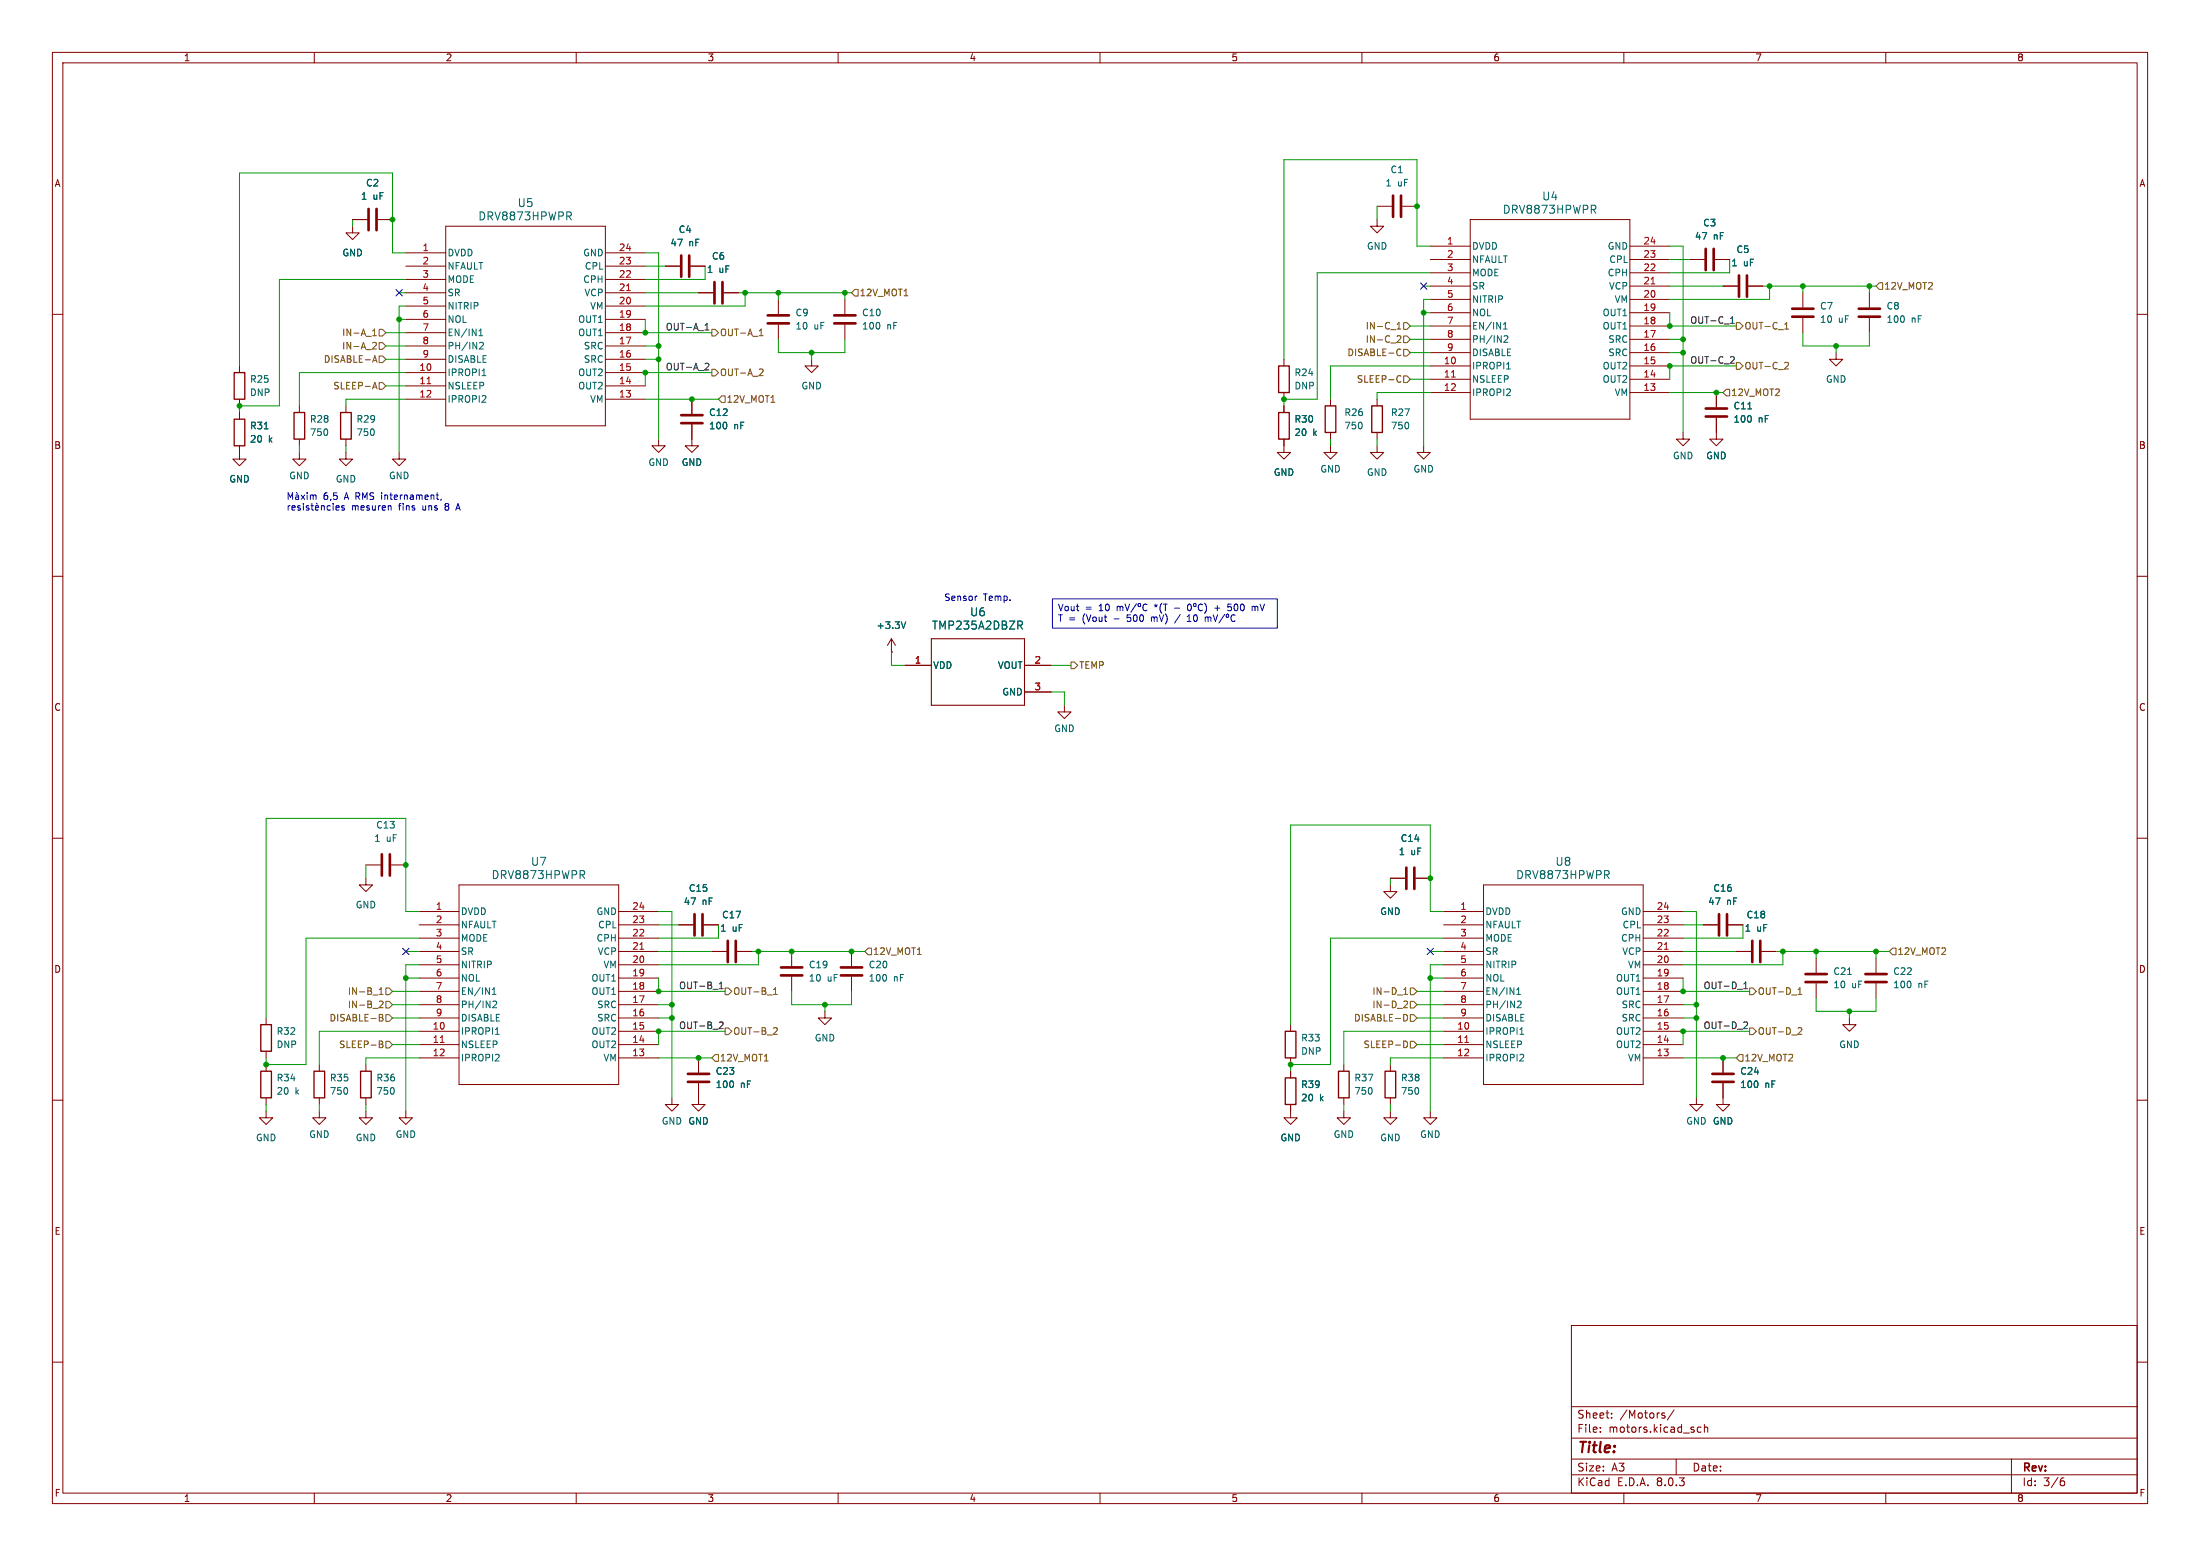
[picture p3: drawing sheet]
<svg xmlns="http://www.w3.org/2000/svg" width="420mm" height="297mm" viewBox="0 0 420 297" stroke-linecap="round" stroke-linejoin="round" font-family="sans-serif">
<g fill="none" stroke="#840000" stroke-width=".19">
<path d="M10 10h400v277h-400zM12 12h396v273h-396zM60 10v2M110 10v2M160 10v2M210 10v2M260 10v2M310 10v2M360 10v2M262.9 39.4h2.8M267.7 39.4h2.8M10 60h2"/>
<path d="M67.3 43.2v1.3h1.3l-1.3 1.2-1.3-1.2h1.3M67.3 41.9h2.8M72.1 41.9h2.8M77.5 48.3h7.6M77.5 50.8h7.6M77.5 58.4h7.6M77.5 55.9h7.6M77.5 53.3h7.6M85.1 43.2h30.5v38.1h-30.5zM115.6 48.3h7.6M115.6 50.8h7.6M115.6 58.4h7.6"/>
<path d="M115.6 55.9h7.6M115.6 53.3h7.6M127 50.8h2.8M131.8 50.8h2.8M133.3 55.9h2.8M138.2 55.9h2.8M148.6 57.2v2.7M161.3 57.2v2.7M262.9 41.9v1.3h1.3l-1.3 1.3-1.3-1.3h1.3M273 49.5h7.7M273 54.6h7.7M273 47h7.7"/>
<path d="M273 59.7h7.7M273 57.2h7.7M273 52.1h7.7M280.7 41.9h30.4v38.1h-30.4zM311.1 49.5h7.7M311.1 54.6h7.7M311.1 47h7.7M311.1 59.7h7.7M311.1 57.2h7.7M311.1 52.1h7.7M322.6 49.5h2.8M327.4 49.5h2.8"/>
<path d="M328.9 54.6h2.8M333.8 54.6h2.7M344.2 55.9v2.8M356.9 55.9v2.8M408 60h2M45.7 69.9v1.2M45.7 76.2v1.3M45.7 78.7v1.3M57.1 77.5v1.2M66 77.5v1.2M77.5 71.1h7.6M77.5 73.7h7.6"/>
<path d="M77.5 76.2h7.6M77.5 68.6h7.6M77.5 66h7.6M77.5 63.5h7.6M77.5 61h7.6M115.6 71.1h7.6M115.6 73.7h7.6M115.6 76.2h7.6M115.6 68.6h7.6M115.6 66h7.6M115.6 63.5h7.6M115.6 61h7.6"/>
<path d="M132.1 76.2v2.8M148.6 62v2.8M154.9 68.6v1.3h1.3l-1.3 1.2-1.2-1.2h1.2M161.3 62v2.8M245.1 68.6v1.3M245.1 74.9v1.3M245.1 77.5v1.2M254 76.2v1.3M262.9 76.2v1.3M273 69.9h7.7M273 72.4h7.7M273 74.9h7.7"/>
<path d="M273 67.3h7.7M273 64.8h7.7M273 62.2h7.7M311.1 69.9h7.7M311.1 72.4h7.7M311.1 74.9h7.7M311.1 67.3h7.7M311.1 64.8h7.7M311.1 62.2h7.7M327.7 79.8v4h1.2l-1.2 1.3-1.3-1.3h1.3M327.7 74.9v2.8M344.2 60.7v2.8"/>
<path d="M350.5 67.3v1.3h1.3l-1.3 1.3-1.3-1.3h1.3M356.9 60.7v2.8M45.7 85.1v2.5h1.3l-1.3 1.3-1.3-1.3h1.3M57.1 86.4v1.2h1.3l-1.3 1.3-1.2-1.3h1.2M57.1 83.8v1.3M66 86.4v1.2h1.3l-1.3 1.3-1.2-1.3h1.2M66 83.8v1.3M76.2 86.4v1.2h1.3l-1.3 1.3-1.3-1.3h1.3M125.7 83.8v1.3h1.3l-1.3 1.3-1.2-1.3h1.2M132.1 81v4.1h1.2l-1.2 1.3-1.3-1.3h1.3M245.1 83.8v2.6h1.3l-1.3 1.2-1.3-1.2h1.3M254 85.1v1.3h1.3l-1.3 1.2-1.3-1.2h1.3"/>
<path d="M254 82.6v1.2M262.9 85.1v1.3h1.3l-1.3 1.2-1.3-1.2h1.3M262.9 82.6v1.2M271.8 85.1v1.3h1.2l-1.2 1.2-1.3-1.2h1.3M321.3 82.6v1.2h1.3l-1.3 1.3-1.3-1.3h1.3M10 110h2M408 110h2M170.2 124.5h.1M170.2 121.9l-.8 1.3M170.2 121.9v2.6M170.2 121.9l.7 1.3M172.7 127h5.1"/>
<path d="M195.6 127h5.1M195.6 132.1h5.1M203.2 134.6v1.3h1.3l-1.3 1.3-1.3-1.3h1.3M10 160h2M408 160h2M69.8 167.6v1.3h1.3l-1.3 1.3-1.2-1.3h1.2M69.8 165.1h2.8M74.7 165.1h2.8M80 174h7.6M80 176.5h7.6M80 179.1h7.6M87.6 168.9h30.5v38.1h-30.5z"/>
<path d="M118.1 174h7.6M118.1 176.5h7.6M118.1 179.1h7.6M129.5 176.5h2.8M134.4 176.5h2.8M265.4 168.9v1.3h1.3l-1.3 1.3-1.2-1.3h1.2M265.4 167.6h2.8M270.3 167.6h2.7M275.6 174h7.6M275.6 176.5h7.6M275.6 179.1h7.6M283.2 168.9h30.5v38.1h-30.5z"/>
<path d="M313.7 174h7.6M313.7 176.5h7.6M313.7 179.1h7.6M325.1 176.5h2.8M329.9 176.5h2.8M50.8 194.3v1.3M80 196.9h7.6M80 199.4h7.6M80 194.3h7.6M80 191.8h7.6M80 189.2h7.6M80 186.7h7.6"/>
<path d="M80 184.2h7.6M80 181.6h7.6M118.1 196.9h7.6M118.1 199.4h7.6M118.1 194.3h7.6M118.1 191.8h7.6M118.1 189.2h7.6M118.1 186.7h7.6M118.1 184.2h7.6M118.1 181.6h7.6M135.9 181.6h2.8M140.7 181.6h2.8"/>
<path d="M151.1 181.6v2.8M151.1 186.4v2.8M157.5 193v1.3h1.2l-1.2 1.3-1.3-1.3h1.3M162.6 181.6v2.8M162.6 186.4v2.8M246.4 195.6v1.3M275.6 196.9h7.6M275.6 199.4h7.6M275.6 194.3h7.6M275.6 191.8h7.6M275.6 189.2h7.6M275.6 186.7h7.6"/>
<path d="M275.6 184.2h7.6M275.6 181.6h7.6M313.7 196.9h7.6M313.7 199.4h7.6M313.7 194.3h7.6M313.7 191.8h7.6M313.7 189.2h7.6M313.7 186.7h7.6M313.7 184.2h7.6M313.7 181.6h7.6M331.5 181.6h2.8M336.3 181.6h2.8"/>
<path d="M346.7 182.9v2.8M346.7 187.7v2.8M353.1 194.3v1.3h1.2l-1.2 1.3-1.3-1.3h1.3M358.1 182.9v2.8M358.1 187.7v2.8M10 210h2M50.8 212.1v1.3h1.3l-1.3 1.2-1.3-1.2h1.3M50.8 200.7v1.2M50.8 203.2v1.3M50.8 209.6v1.2M61 212.1v1.3h1.2l-1.2 1.2-1.3-1.2h1.3M61 203.2v1.3"/>
<path d="M61 209.6v1.2M69.8 212.1v1.3h1.3l-1.3 1.2-1.2-1.2h1.2M69.8 203.2v1.3M69.8 209.6v1.2M77.5 212.1v1.3h1.2l-1.2 1.2-1.3-1.2h1.3M80 201.9h7.6M118.1 201.9h7.6M128.3 209.6v1.2h1.2l-1.2 1.3-1.3-1.3h1.3M133.3 206.8v4h1.3l-1.3 1.3-1.2-1.3h1.2M133.3 201.9v2.8M246.4 210.8v2.6h1.2l-1.2 1.2-1.3-1.2h1.3M246.4 201.9v1.3"/>
<path d="M246.4 204.5v1.2M256.5 212.1v1.3h1.3l-1.3 1.2-1.2-1.2h1.2M256.5 203.2v1.3M256.5 209.6v1.2M265.4 212.1v1.3h1.3l-1.3 1.2-1.2-1.2h1.2M265.4 203.2v1.3M265.4 209.6v1.2M273 212.1v1.3h1.3l-1.3 1.2-1.2-1.2h1.2M275.6 201.9h7.6M313.7 201.9h7.6M323.8 209.6v1.2h1.3l-1.3 1.3-1.2-1.3h1.2M328.9 206.8v4h1.3l-1.3 1.3-1.2-1.3h1.2"/>
<path d="M328.9 201.9v2.8M408 210h2M10 260h2M300 253h108v32h-108zM408 260h2M300 278.5h108M300 274.5h108M300 268.5h108M305.5 273.2v.2M305.5 272.5v.1M307.7 270.5v.2M307.7 269.8v.1"/>
<path d="M317.4 270.2l.4 .1 .1 .2-.2 .2h-.3M317.4 269.7l.4 .1M319.6 269.1l-1.3 1.9M320 278.5v3M324.7 272.5l-.4-.1-.3 .3 .2 .6h.5M325.4 272.5l.2-.1 .3 .1 .1 .9M325.4 271.9v1.5M384 278.5v6.5M60 285v2M110 285v2M160 285v2M210 285v2"/>
<path d="M260 285v2M300 281.5h108M310 285v2M360 285v2M393.6 282.7h.3l.3 .2-.1 .5-.5 .2M394 282.1l-.4 .1"/>
</g>
<g fill="none" stroke="#840000" stroke-width=".25">
<path d="M44.7 71.1h2v5.1h-2zM56.1 78.7h2.1v5.1h-2.1zM65 78.7h2.1v5.1h-2.1zM244.1 69.9h2v5h-2zM244.1 78.7h2v5.1h-2zM253 77.5h2v5.1h-2zM261.9 77.5h2v5.1h-2zM44.7 80h2v5.1h-2zM49.8 195.6h2v5.1h-2zM245.4 196.9h2v5h-2zM49.8 204.5h2v5.1h-2zM59.9 204.5h2.1v5.1h-2.1z"/>
<path d="M68.8 204.5h2.1v5.1h-2.1zM245.4 205.7h2v5.1h-2zM255.5 204.5h2.1v5.1h-2.1zM264.4 204.5h2v5.1h-2z"/>
</g>
<g fill="none" stroke="#840000" stroke-width=".51">
<path d="M70.4 39.9v4M71.9 39.9v4M265.9 37.3v4.1M267.5 37.3v4.1M130 48.8v4M131.6 48.8v4M136.4 53.8v4.1M137.9 53.8v4.1M325.6 47.5v4.1M327.2 47.5v4.1M332 52.6v4M333.5 52.6v4"/>
<path d="M342.1 58.9h4.1M354.8 58.9h4.1M130 79.2h4.1M146.6 61.7h4M146.6 60.2h4M159.3 61.7h4M159.3 60.2h4M325.6 79.5h4.1M325.6 78h4.1M342.1 60.5h4.1M354.8 60.5h4.1M130 80.8h4.1"/>
<path d="M72.9 163.1v4M74.4 163.1v4M132.6 174.5v4.1M134.1 174.5v4.1M138.9 179.6v4M140.5 179.6v4M268.5 165.6v4.1M270 165.6v4.1M328.2 174.5v4.1M329.7 174.5v4.1M334.5 179.6v4M336 179.6v4"/>
<path d="M149.1 186.2h4.1M149.1 184.7h4.1M160.5 186.2h4.1M160.5 184.7h4.1M344.7 187.5h4M344.7 185.9h4M356.1 187.5h4.1M356.1 185.9h4.1M131.3 206.5h4.1M131.3 205h4.1M326.9 206.5h4.1M326.9 205h4.1"/>
</g>
<g fill="none" stroke="#006464" stroke-width=".19">
<path d="M304.1 40l.6 .7M304.5 39.3l.2 .2-.2 .4M108.6 41.2l.5 .8M108.9 40.5l.2 .2-.2 .5M91.4 64.1h.8M91.4 63.2l.4-.4v1.3M91.6 65.5l.4-.2 .3 .4-.8 .9h.8M92 71.7h.8M287 62.8h.7M287 61.9l.4-.4v1.3M287.1 64.2l.5-.1 .3 .3-.8 .9h.8M287.6 70.4h.7"/>
<path d="M333.7 78h.7M50.5 81.9h.7M172.9 118.7l-.4 1.3M194.3 118.6h.6l.3 .2-.2 .5-.7 .1M194.7 119.4l.5 .7M111.1 167l.5 .7M111.5 166.3l.1 .2-.1 .4M306.7 167l.5 .7M307.1 166.3l.1 .2-.1 .4M94 189.8h.7M94 188.9l.3-.4v1.3M94.1 191.2l.5-.1 .2 .3-.8 .9h.8"/>
<path d="M94.6 197.4h.7M289.6 189.8h.7M289.6 188.9l.3-.4v1.3M289.7 191.2l.5-.1 .2 .3-.8 .9h.8M290.2 197.4h.7M352.7 186h.7"/>
</g>
<path d="M119.6 55.5h.7M315.2 54.2h.7M81.5 73.2h.7M277.1 72h.7M84.1 199h.7M122.2 181.2h.7M279.6 199h.8M317.7 181.2h.8" fill="none" stroke="#a90000" stroke-width=".19"/>
<path d="M177.8 121.9h17.8v12.7h-17.8z" fill="none" stroke="#840000" stroke-width=".2"/>
<g fill="none" stroke="#725600" stroke-width=".19">
<path d="M163.2 55.2h.6v1.3h-.6l-.6-.6zM358.8 54h.6v1.2h-.6l-.7-.6zM71.1 64.1h.8M71.1 69.2l.5-1.3 .4 1.3M71.1 63.2l.4-.4v1.3M71.2 65.4l.4-.1 .3 .4-.8 .9h.8M71.3 68.8h.6M71.3 73.9h.6M71.6 73l.4 1.2M72.4 67.9h.6l.7 .7-.7 .6h-.6zM72.4 65.4h.6l.7 .6-.7 .7h-.6zM72.4 62.9h.6l.7 .6-.7 .6h-.6z"/>
<path d="M72.4 73h.6l.7 .7-.7 .6h-.6zM135.9 70.5h.6l.7 .6-.7 .7h-.6zM135.9 62.9h.6l.7 .6-.7 .6h-.6zM137.2 76.2l.6-.6h.6v1.2h-.6zM144.9 64.1h.8M145.1 63.1l.2-.3v1.3M145.1 70.4l.5 .1 .1 .3-.8 .9h.8M266.7 62.8h.7M266.7 61.9l.4-.4v1.3M266.7 64.2l.5-.1 .2 .3-.7 .9h.7M266.9 71.8h.5M266.9 66.7h.5"/>
<path d="M267.4 72.8l-.5 .1M267.4 67.8h-.5M268 71.8h.6l.6 .6-.6 .6h-.6zM268 61.6h.6l.6 .6-.6 .7h-.6zM268 64.1h.6l.6 .7-.6 .6h-.6zM268 66.7h.6l.6 .6-.6 .6h-.6zM329.6 74.3h.6v1.3h-.6l-.7-.7zM331.5 61.6h.6l.6 .6-.6 .7h-.6zM331.5 69.2h.6l.6 .7-.6 .6h-.6zM340.7 62.8h.7M340.7 61.9l.4-.4v1.3M340.9 69.2h.4l.1 .3-.8 .9h.8"/>
<path d="M204.5 126.4h.6l.6 .6-.6 .6h-.6zM71.2 189.9h1M72.4 189.8h.7M72.4 188.9l.4-.4v1.3M72.4 191.2l.5-.1 .2 .3-.8 .9h.8M72.4 198.7l.6 .1 .1 .3-.3 .2M72.4 193.6l.6 .1 .1 .3-.3 .2M72.4 199.3h.4M72.4 194.2h.4M72.8 199.3l.3 .2v.3l-.7 .2M72.8 194.2l.3 .3v.3l-.7 .1M73.7 188.6h.6l.6 .6-.6 .7h-.6z"/>
<path d="M73.7 198.8h.6l.6 .6-.6 .6h-.6zM73.7 193.7h.6l.6 .6-.6 .6h-.6zM73.7 191.1h.6l.6 .7-.6 .6h-.6zM138.4 196.2h.7l.6 .7-.6 .6h-.7zM138.4 188.6h.7l.6 .6-.6 .7h-.7zM147.7 189.8h.7M147.7 188.9l.3-.4v1.3M147.9 196.2h.4l.1 .3-.8 .9h.8M165.7 181h.7v1.2h-.7l-.6-.6zM268 189.8h.7M268 191.2l.5-.1 .2 .3-.8 .9h.8M268 193.6a.64 .64 0 0 1 .7 .7 .64 .64 0 0 1-.7 .6"/>
<path d="M268 188.9l.3-.4v1.3M268.3 198.7a.69 .69 0 0 1 .4 .6 .69 .69 0 0 1-.4 .7M269.2 198.8h.7l.6 .6-.6 .6h-.7zM269.2 193.7h.7l.6 .6-.6 .6h-.7zM269.2 191.1h.7l.6 .7-.6 .6h-.7zM269.2 188.6h.7l.6 .6-.6 .7h-.7zM334 188.6h.6l.7 .6-.7 .7h-.6zM334 196.2h.6l.7 .7-.7 .6h-.6zM343.3 189.8h.7M343.3 188.9l.3-.4v1.3M343.4 196.2h.5l.1 .3-.8 .9h.8M361.3 181h.6v1.2h-.6l-.6-.6z"/>
<path d="M136.5 201.3h.7v1.3h-.7l-.6-.7zM332.1 201.3h.6v1.3h-.6l-.6-.7z"/>
</g>
<path d="M134.6 63h.7M134.7 62l.3-.3v1.3M134.8 69.3l.4 .1 .1 .3-.8 .9h.8M330.4 61.7h.7M330.4 60.8l.3-.4v1.3M330.5 68.1h.5l.1 .3-.8 .9h.8M137.3 188.7h.7M137.3 187.8l.4-.4v1.3M137.5 195.1h.4l.1 .3-.7 .9h.7M332.9 188.7h.7M332.9 187.8l.4-.4v1.3M333.1 195.1h.4l.1 .3-.8 .9h.8" fill="none" stroke="#0f0f0f" stroke-width=".19"/>
<g fill="none" stroke="#0000c2" stroke-width=".19">
<path d="M55 95.3v-1.2l.4 .9 .5-.9v1.2M55 96.5v.9M55.4 96.5l-.4 .3M55.7 97l.6-.2v-.2l-.4-.1-.2 .2 .1 .6h.5M56.5 94.5h.4l.1 .8M56.6 94l.2 .2M57 94.8h-.4l-.2 .2 .2 .3h.4M57.3 96.6l-.3-.1-.2 .2 .1 .2 .4 .1v.3h-.5M57.5 94.5l.7 .8M57.9 96.1v.1M57.9 96.5v.9M58.2 94.5l-.7 .8"/>
<path d="M58.6 94.1v.1M58.6 94.5v.8M58.9 96.6l-.3-.1-.1 .2v.2l.4 .1v.3h-.4M59.2 94.6l.4-.1 .2 .2M59.2 94.5v.8M59.4 96.5h.5M59.5 96.1v1.1l.4 .2M59.8 94.7l.2-.2h.3v.8M59.8 94.7v.6M60.2 97l.6-.2v-.2l-.4-.1-.2 .2 .1 .6h.5M60.4 96l.2 .2M61.4 96.7l.1-.2 .3 .1 .1 .8"/>
<path d="M61.4 96.5v.9M63.1 96.6l-.4-.1-.2 .3 .1 .5h.5M63.6 96.5v.9M64.1 97l.6-.2v-.2l-.4-.1-.2 .2 .1 .6h.5M65.7 96.6l-.3-.1-.2 .2 .1 .2 .4 .1v.3h-.5M74.3 96.5l.4 .2v.7M83.3 94.5h.4M83.5 95.3h.2M84.2 95.3l-.1 .2M87.1 97h.6M87.4 96.1l-.4 1.3M186.5 113.8h-.2"/>
<path d="M200.9 114.3h42.9v5.6h-42.9zM213.3 115.7v.9M213.3 115.8l.3-.1 .2 .2M213.8 115.9l.2-.2 .3 .1 .1 .8M213.8 115.9v.7M214.8 115.3l.4 1.3 .4-1.3M217 115.2l-1.1 1.7M217.3 115.2h.4v.5h-.4zM219 115.4a.6 .6 0 0 0-.9 .4 .6 .6 0 0 0 .6 .8l.3-.1M219.8 117.8v.8M220 117.8l-.2 .1M224.2 116.1h1"/>
<path d="M225.3 117.3l-1.1 1.6M226.6 118.6h.8M226.6 117.7l.4-.4v1.3M226.9 115.4l.1-.1a.68 .68 0 0 1 .4 .6 .68 .68 0 0 1-.4 .7 .84 .84 0 0 1-.1-1.2zM227.9 115.2h.4v.5h-.4zM229.5 115.4a.6 .6 0 0 0-.8 .4 .6 .6 0 0 0 .6 .8l.2-.1M230 115.1a1.46 1.46 0 0 1 0 2M230.1 117.8h.4l.1 .2M230.6 118l.2-.2h.3l.1 .8M230.6 118v.6M231.6 117.3l.4 1.3 .4-1.3M231.9 116.1h1"/>
<path d="M233.8 117.3l-1.1 1.6M234.4 115.8h.5l.2 .2-.1 .5h-.6M234.5 117.3l.1 .4-.2 .1h-.3v-.4M235 115.3h-.6v.6M235.8 115.4l.1-.1a.68 .68 0 0 1 .4 .6 .68 .68 0 0 1-.4 .7 .84 .84 0 0 1-.1-1.2zM235.8 117.5a.6 .6 0 0 0-.9 .4 .6 .6 0 0 0 .6 .7l.3-.1M237 115.4l.1-.1a.68 .68 0 0 1 .4 .6 .68 .68 0 0 1-.4 .7 .84 .84 0 0 1-.1-1.2zM239 115.8l.4-.1 .2 .2M239 115.7v.9M239.6 115.9v.7M240.1 115.8l-.3-.1-.2 .2"/>
</g>
<g fill="none" stroke="#009600" stroke-width=".19">
<path d="M262.9 39.4v2.5M67.3 41.9v1.3M76.2 55.9h1.3M77.5 48.3h-2.6v-15.3h-29.2v36.9M77.5 53.3h-24.2v24.2h-7.6v1.2M77.5 58.4h-1.3v28M123.2 55.9h10.1M123.2 48.3h2.5v35.5M123.2 50.8h3.8M134.6 50.8v2.5h-11.4M141 55.9h21.6M142.2 55.9v2.5h-19"/>
<path d="M148.6 55.9v1.3M161.3 55.9v1.3M271.8 59.7h1.2M271.8 54.6h1.2M273 47h-2.5v-16.5h-25.4v38.1M273 57.2h-1.2v27.9M273 52.1h-21.5v24.1h-6.4v1.3M318.8 59.7v2.5h12.7M318.8 47h2.5v35.6M318.8 54.6h10.1M318.8 49.5h3.8M330.2 49.5v2.6h-11.4"/>
<path d="M336.5 54.6h21.6M337.8 54.6v2.6h-19M344.2 54.6v1.3M356.9 54.6v1.3M73.7 66h3.8M73.7 68.6h3.8M73.7 73.7h3.8M73.7 63.5h3.8M76.2 61h1.3M77.5 76.2h-11.5v1.3M77.5 71.1h-20.4v6.4M123.2 76.2h14"/>
<path d="M123.2 66h2.5M123.2 68.6h2.5M123.2 61v2.5h12.7M135.9 71.1h-12.7v2.6M148.6 64.8v2.5h12.7v-2.5M154.9 67.3v1.3M269.2 64.8h3.8M269.2 62.2h3.8M269.2 72.4h3.8M269.2 67.3h3.8M273 74.9h-10.1v1.3M273 69.9h-19v6.3"/>
<path d="M318.8 64.8h2.5M318.8 74.9h10.1M318.8 67.3h2.5M331.5 69.9h-12.7v2.5M344.2 63.5v2.5h12.7v-2.5M350.5 66v1.3M57.1 85.1v1.3M66 85.1v1.3M254 83.8v1.3M262.9 83.8v1.3M170.2 124.5v2.5h2.5M200.7 132.1h2.5v2.5"/>
<path d="M200.7 127h3.8M69.8 165.1v2.5M80 179.1h-21.6v24.1h-7.6v-1.3M80 174h-2.5v-17.8h-26.7v38.1M125.7 174h2.6v35.6M125.7 176.5h3.8M137.2 176.5v2.6h-11.5M265.4 167.6v1.3M275.6 174h-2.6v-16.5h-26.6v38.1M275.6 179.1h-21.6v24.1h-7.6v1.3M321.3 174h2.5v35.6M321.3 176.5h3.8"/>
<path d="M332.7 176.5v2.6h-11.4M74.9 194.3h5.1M74.9 191.8h5.1M74.9 189.2h5.1M74.9 199.4h5.1M77.5 181.6h2.5M77.5 186.7h2.5M80 184.2h-2.5v27.9M80 196.9h-19v6.3M125.7 181.6h10.2M125.7 194.3h2.6M125.7 191.8h2.6"/>
<path d="M125.7 186.7v2.5h12.7M138.4 196.9h-12.7v2.5M143.5 181.6h21.6M144.8 181.6v2.6h-19.1M151.1 189.2v2.6h11.5v-2.6M157.5 191.8v1.2M270.5 194.3h5.1M270.5 191.8h5.1M270.5 189.2h5.1M270.5 199.4h5.1M273 181.6h2.6M273 186.7h2.6"/>
<path d="M275.6 196.9h-19.1v6.3M275.6 184.2h-2.6v27.9M321.3 186.7v2.5h12.7M321.3 181.6h10.2M321.3 194.3h2.5M321.3 191.8h2.5M334 196.9h-12.7v2.5M339.1 181.6h21.6M340.4 181.6v2.6h-19.1M346.7 181.6v1.3M346.7 190.5v2.5h11.4v-2.5M353.1 193v1.3"/>
<path d="M358.1 181.6v1.3M50.8 210.8v1.3M61 210.8v1.3M69.8 210.8v1.3M80 201.9h-10.2v1.3M125.7 201.9h10.2M256.5 210.8v1.3M265.4 210.8v1.3M275.6 201.9h-10.2v1.3M321.3 201.9h10.2"/>
</g>
<path d="M75.6 55.3l1.2 1.2M76.8 55.3l-1.2 1.2M271.2 54l1.2 1.2M272.4 54l-1.2 1.2M76.9 181l1.2 1.2M78.1 181l-1.2 1.2M272.4 181l1.3 1.2M273.7 181l-1.3 1.2" fill="none" stroke="#000084" stroke-width=".19"/>
<g fill="#009600" stroke="#009600" stroke-width=".19">
<circle cx="144.8" cy="181.6" r=".46"/>
<circle cx="151.1" cy="181.6" r=".46"/>
<circle cx="128.3" cy="191.8" r=".46"/>
<circle cx="128.3" cy="194.3" r=".46"/>
<circle cx="157.5" cy="191.8" r=".46"/>
<circle cx="133.3" cy="201.9" r=".46"/>
<circle cx="162.6" cy="181.6" r=".46"/>
<circle cx="45.7" cy="77.5" r=".46"/>
<circle cx="74.9" cy="41.9" r=".46"/>
<circle cx="142.2" cy="55.9" r=".46"/>
<circle cx="148.6" cy="55.9" r=".46"/>
<circle cx="125.7" cy="68.6" r=".46"/>
<circle cx="132.1" cy="76.2" r=".46"/>
<circle cx="123.2" cy="71.1" r=".46"/>
<circle cx="76.2" cy="61" r=".46"/>
<circle cx="123.2" cy="63.5" r=".46"/>
<circle cx="125.7" cy="66" r=".46"/>
<circle cx="50.8" cy="203.2" r=".46"/>
<circle cx="77.5" cy="165.1" r=".46"/>
<circle cx="77.5" cy="186.7" r=".46"/>
<circle cx="125.7" cy="196.9" r=".46"/>
<circle cx="125.7" cy="189.2" r=".46"/>
<circle cx="154.9" cy="67.3" r=".46"/>
<circle cx="161.3" cy="55.9" r=".46"/>
<circle cx="321.3" cy="196.9" r=".46"/>
<circle cx="273" cy="186.7" r=".46"/>
<circle cx="321.3" cy="189.2" r=".46"/>
<circle cx="321.3" cy="67.3" r=".46"/>
<circle cx="321.3" cy="64.8" r=".46"/>
<circle cx="337.8" cy="54.6" r=".46"/>
<circle cx="327.7" cy="74.9" r=".46"/>
<circle cx="358.1" cy="181.6" r=".46"/>
<circle cx="346.7" cy="181.6" r=".46"/>
<circle cx="340.4" cy="181.6" r=".46"/>
<circle cx="353.1" cy="193" r=".46"/>
<circle cx="318.8" cy="62.2" r=".46"/>
<circle cx="318.8" cy="69.9" r=".46"/>
<circle cx="271.8" cy="59.7" r=".46"/>
<circle cx="270.5" cy="39.4" r=".46"/>
<circle cx="245.1" cy="76.2" r=".46"/>
<circle cx="350.5" cy="66" r=".46"/>
<circle cx="344.2" cy="54.6" r=".46"/>
<circle cx="356.9" cy="54.6" r=".46"/>
<circle cx="323.8" cy="191.8" r=".46"/>
<circle cx="323.8" cy="194.3" r=".46"/>
<circle cx="328.9" cy="201.9" r=".46"/>
<circle cx="273" cy="167.6" r=".46"/>
<circle cx="246.4" cy="203.2" r=".46"/>
</g>
<text font-size="2.8" fill="#840000" x="301" y="277.9">Title:</text>
<g font-size="2.1" fill="#006464">
<text x="98.7" y="39.7">U5</text>
<text x="286.8" y="41">DRV8873HPWPR</text>
<text x="294.3" y="38.5">U4</text>
<text x="91.2" y="42.3">DRV8873HPWPR</text>
<text x="185.1" y="117.8">U6</text>
<text x="177.8" y="120.4">TMP235A2DBZR</text>
<text x="93.8" y="168">DRV8873HPWPR</text>
<text x="101.3" y="165.5">U7</text>
<text x="289.3" y="168">DRV8873HPWPR</text>
<text x="296.8" y="165.5">U8</text>
</g>
<g font-size="2.1" fill="#840000">
<text x="301" y="273.7">File:</text>
<text x="301" y="271">Sheet:</text>
<text x="307.1" y="273.7">motors.kicad_sch</text>
<text x="309.2" y="271">/Motors/</text>
<text x="301" y="281.1">Size:</text>
<text x="307.6" y="281.1">A3</text>
<text x="323" y="281.1">Date:</text>
<text x="386" y="281.3">Rev:</text>
<text x="301" y="283.9">KiCad</text>
<text x="308.7" y="283.9">E.D.A.</text>
<text x="316.3" y="283.9">8.0.3</text>
<text x="386" y="283.9">Id:</text>
<text x="390.1" y="283.9">3/6</text>
</g>
<g font-size="1.8" fill="#840000">
<text x="35" y="11.9">1</text>
<text x="85" y="11.9">2</text>
<text x="135" y="11.9">3</text>
<text x="185" y="11.9">4</text>
<text x="235" y="11.9">5</text>
<text x="285" y="11.9">6</text>
<text x="335" y="11.9">7</text>
<text x="385" y="11.9">8</text>
<text x="10.3" y="35.9">A</text>
<text x="408.3" y="35.9">A</text>
<text x="10.3" y="85.9">B</text>
<text x="408.2" y="85.9">B</text>
<text x="10.3" y="135.9">C</text>
<text x="408.2" y="135.9">C</text>
<text x="10.3" y="185.9">D</text>
<text x="408.2" y="185.9">D</text>
<text x="10.3" y="235.9">E</text>
<text x="408.3" y="235.9">E</text>
<text x="10.3" y="285.9">F</text>
<text x="35" y="286.9">1</text>
<text x="85" y="286.9">2</text>
<text x="135" y="286.9">3</text>
<text x="185" y="286.9">4</text>
<text x="235" y="286.9">5</text>
<text x="285" y="286.9">6</text>
<text x="335" y="286.9">7</text>
<text x="385" y="286.9">8</text>
<text x="408.3" y="285.9">F</text>
</g>
<g font-size="1.8" fill="#006464">
<text x="69.8" y="35.8">C2</text>
<text x="264.4" y="35.8">1</text>
<text x="265.4" y="33.2">C1</text>
<text x="266.8" y="35.8">uF</text>
<text x="68.8" y="38.3">1</text>
<text x="71.2" y="38.3">uF</text>
<text x="127.9" y="47.2">47</text>
<text x="129.5" y="44.7">C4</text>
<text x="131.5" y="47.2">nF</text>
<text x="260.9" y="47.9">GND</text>
<text x="280.9" y="47.9">DVDD</text>
<text x="306.8" y="47.9">GND</text>
<text x="323.5" y="45.9">47</text>
<text x="325" y="43.4">C3</text>
<text x="327.1" y="45.9">nF</text>
<text x="65.3" y="49.1">GND</text>
<text x="85.3" y="49.1">DVDD</text>
<text x="85.3" y="51.7">NFAULT</text>
<text x="111.2" y="49.1">GND</text>
<text x="111.5" y="51.7">CPL</text>
<text x="134.9" y="52.3">1</text>
<text x="135.8" y="49.8">C6</text>
<text x="137.2" y="52.3">uF</text>
<text x="280.9" y="50.4">NFAULT</text>
<text x="280.9" y="52.9">MODE</text>
<text x="306.8" y="52.9">CPH</text>
<text x="307.1" y="50.4">CPL</text>
<text x="330.4" y="51">1</text>
<text x="331.4" y="48.5">C5</text>
<text x="332.8" y="51">uF</text>
<text x="85.3" y="54.2">MODE</text>
<text x="85.3" y="56.7">SR</text>
<text x="85.3" y="59.3">NITRIP</text>
<text x="111.2" y="54.2">CPH</text>
<text x="111.5" y="56.7">VCP</text>
<text x="112.6" y="59.3">VM</text>
<text x="280.9" y="55.5">SR</text>
<text x="280.9" y="58">NITRIP</text>
<text x="307.1" y="55.5">VCP</text>
<text x="308.2" y="58">VM</text>
<text x="347.4" y="59.3">C7</text>
<text x="360.1" y="59.3">C8</text>
<text x="85.3" y="61.8">NOL</text>
<text x="85.3" y="64.4">EN/IN1</text>
<text x="110.3" y="64.4">OUT1</text>
<text x="110.3" y="61.8">OUT1</text>
<text x="151.8" y="60.6">C9</text>
<text x="151.8" y="63.1">10</text>
<text x="155.4" y="63.1">uF</text>
<text x="164.5" y="63.1">100</text>
<text x="164.5" y="60.6">C10</text>
<text x="169.3" y="63.1">nF</text>
<text x="280.9" y="60.6">NOL</text>
<text x="280.9" y="63.1">EN/IN1</text>
<text x="280.9" y="65.6">PH/IN2</text>
<text x="305.9" y="63.1">OUT1</text>
<text x="305.9" y="60.6">OUT1</text>
<text x="306.9" y="65.6">SRC</text>
<text x="347.4" y="61.8">10</text>
<text x="350.9" y="61.8">uF</text>
<text x="360.1" y="61.8">100</text>
<text x="364.9" y="61.8">nF</text>
<text x="85.3" y="72">IPROPI1</text>
<text x="85.3" y="66.9">PH/IN2</text>
<text x="85.3" y="69.4">DISABLE</text>
<text x="110.3" y="72">OUT2</text>
<text x="111.4" y="69.4">SRC</text>
<text x="111.4" y="66.9">SRC</text>
<text x="247" y="72">R24</text>
<text x="280.9" y="70.7">IPROPI1</text>
<text x="280.9" y="68.2">DISABLE</text>
<text x="305.9" y="70.7">OUT2</text>
<text x="306.9" y="68.2">SRC</text>
<text x="47.6" y="75.8">DNP</text>
<text x="47.6" y="73.3">R25</text>
<text x="85.3" y="74.5">NSLEEP</text>
<text x="85.3" y="77.1">IPROPI2</text>
<text x="110.3" y="74.5">OUT2</text>
<text x="112.6" y="77.1">VM</text>
<text x="152.9" y="74.5">GND</text>
<text x="247" y="74.5">DNP</text>
<text x="280.9" y="73.3">NSLEEP</text>
<text x="280.9" y="75.8">IPROPI2</text>
<text x="305.9" y="73.3">OUT2</text>
<text x="308.2" y="75.8">VM</text>
<text x="348.5" y="73.3">GND</text>
<text x="47.6" y="82.1">R31</text>
<text x="59.1" y="83.4">750</text>
<text x="59.1" y="80.9">R28</text>
<text x="68" y="83.4">750</text>
<text x="68" y="80.9">R29</text>
<text x="135.3" y="82.1">100</text>
<text x="135.3" y="79.6">C12</text>
<text x="140.1" y="82.1">nF</text>
<text x="247" y="83.4">20</text>
<text x="247" y="80.9">R30</text>
<text x="250.6" y="83.4">k</text>
<text x="256.6" y="79.6">R26</text>
<text x="256.6" y="82.1">750</text>
<text x="265.4" y="79.6">R27</text>
<text x="265.4" y="82.1">750</text>
<text x="330.8" y="78.3">C11</text>
<text x="330.8" y="80.9">100</text>
<text x="335.6" y="80.9">nF</text>
<text x="47.6" y="84.7">20</text>
<text x="51.2" y="84.7">k</text>
<text x="123.7" y="89.1">GND</text>
<text x="130" y="89.1">GND</text>
<text x="319.3" y="87.9">GND</text>
<text x="325.6" y="87.9">GND</text>
<text x="43.7" y="92.3">GND</text>
<text x="55.1" y="91.7">GND</text>
<text x="64" y="92.3">GND</text>
<text x="74.2" y="91.7">GND</text>
<text x="243.1" y="91">GND</text>
<text x="252" y="90.4">GND</text>
<text x="260.9" y="91">GND</text>
<text x="269.7" y="90.4">GND</text>
<text x="167.2" y="120.2">+3.3V</text>
<text x="178.1" y="127.9">VDD</text>
<text x="190.4" y="127.9">VOUT</text>
<text x="191.3" y="132.9">GND</text>
<text x="201.2" y="139.9">GND</text>
<text x="71.4" y="160.9">1</text>
<text x="71.7" y="158.3">C13</text>
<text x="73.7" y="160.9">uF</text>
<text x="267.3" y="160.9">C14</text>
<text x="266.9" y="163.4">1</text>
<text x="269.3" y="163.4">uF</text>
<text x="67.8" y="173.6">GND</text>
<text x="130.4" y="172.9">47</text>
<text x="131.4" y="170.4">C15</text>
<text x="134" y="172.9">nF</text>
<text x="326" y="172.9">47</text>
<text x="327" y="170.4">C16</text>
<text x="329.6" y="172.9">nF</text>
<text x="87.9" y="174.9">DVDD</text>
<text x="87.9" y="177.4">NFAULT</text>
<text x="87.9" y="179.9">MODE</text>
<text x="113.8" y="179.9">CPH</text>
<text x="113.8" y="174.9">GND</text>
<text x="114.1" y="177.4">CPL</text>
<text x="137.4" y="178">1</text>
<text x="137.8" y="175.5">C17</text>
<text x="139.8" y="178">uF</text>
<text x="263.4" y="174.9">GND</text>
<text x="283.5" y="174.9">DVDD</text>
<text x="283.5" y="177.4">NFAULT</text>
<text x="283.5" y="179.9">MODE</text>
<text x="309.4" y="179.9">CPH</text>
<text x="309.4" y="174.9">GND</text>
<text x="309.7" y="177.4">CPL</text>
<text x="333" y="178">1</text>
<text x="333.3" y="175.5">C18</text>
<text x="335.4" y="178">uF</text>
<text x="87.9" y="182.5">SR</text>
<text x="87.9" y="185">NITRIP</text>
<text x="114" y="182.5">VCP</text>
<text x="115.1" y="185">VM</text>
<text x="154.3" y="185">C19</text>
<text x="165.7" y="185">C20</text>
<text x="283.5" y="182.5">SR</text>
<text x="283.5" y="185">NITRIP</text>
<text x="309.6" y="182.5">VCP</text>
<text x="310.7" y="185">VM</text>
<text x="87.9" y="187.6">NOL</text>
<text x="87.9" y="190.1">EN/IN1</text>
<text x="112.8" y="190.1">OUT1</text>
<text x="112.8" y="187.6">OUT1</text>
<text x="154.3" y="187.6">10</text>
<text x="157.9" y="187.6">uF</text>
<text x="165.7" y="187.6">100</text>
<text x="170.5" y="187.6">nF</text>
<text x="283.5" y="187.6">NOL</text>
<text x="283.5" y="190.1">EN/IN1</text>
<text x="308.4" y="190.1">OUT1</text>
<text x="308.4" y="187.6">OUT1</text>
<text x="349.9" y="186.3">C21</text>
<text x="349.9" y="188.8">10</text>
<text x="353.5" y="188.8">uF</text>
<text x="361.3" y="186.3">C22</text>
<text x="361.3" y="188.8">100</text>
<text x="366.1" y="188.8">nF</text>
<text x="52.7" y="197.7">R32</text>
<text x="87.9" y="197.7">IPROPI1</text>
<text x="87.9" y="192.6">PH/IN2</text>
<text x="87.9" y="195.2">DISABLE</text>
<text x="112.8" y="197.7">OUT2</text>
<text x="113.9" y="195.2">SRC</text>
<text x="113.9" y="192.6">SRC</text>
<text x="283.5" y="197.7">IPROPI1</text>
<text x="283.5" y="192.6">PH/IN2</text>
<text x="283.5" y="195.2">DISABLE</text>
<text x="308.4" y="197.7">OUT2</text>
<text x="309.5" y="195.2">SRC</text>
<text x="309.5" y="192.6">SRC</text>
<text x="52.7" y="200.3">DNP</text>
<text x="87.9" y="200.3">NSLEEP</text>
<text x="87.9" y="202.8">IPROPI2</text>
<text x="112.8" y="200.3">OUT2</text>
<text x="115.1" y="202.8">VM</text>
<text x="155.4" y="199">GND</text>
<text x="248.3" y="201.5">DNP</text>
<text x="248.3" y="199">R33</text>
<text x="283.5" y="200.3">NSLEEP</text>
<text x="283.5" y="202.8">IPROPI2</text>
<text x="308.4" y="200.3">OUT2</text>
<text x="310.7" y="202.8">VM</text>
<text x="351" y="200.3">GND</text>
<text x="52.7" y="209.1">20</text>
<text x="52.7" y="206.6">R34</text>
<text x="56.3" y="209.1">k</text>
<text x="62.9" y="209.1">750</text>
<text x="62.9" y="206.6">R35</text>
<text x="71.8" y="209.1">750</text>
<text x="71.8" y="206.6">R36</text>
<text x="136.5" y="207.9">100</text>
<text x="136.5" y="205.3">C23</text>
<text x="141.3" y="207.9">nF</text>
<text x="248.3" y="207.9">R39</text>
<text x="258.5" y="206.6">R37</text>
<text x="258.5" y="209.1">750</text>
<text x="267.3" y="206.6">R38</text>
<text x="267.3" y="209.1">750</text>
<text x="332.1" y="205.3">C24</text>
<text x="332.1" y="207.9">100</text>
<text x="336.9" y="207.9">nF</text>
<text x="126.2" y="214.9">GND GND</text>
<text x="131.3" y="214.9">GND</text>
<text x="248.3" y="210.4">20</text>
<text x="251.9" y="210.4">k</text>
<text x="321.8" y="214.9">GND GND</text>
<text x="326.9" y="214.9">GND</text>
<text x="48.8" y="218">GND</text>
<text x="58.9" y="217.4">GND</text>
<text x="67.8" y="218">GND</text>
<text x="75.4" y="217.4">GND</text>
<text x="244.3" y="218">GND</text>
<text x="254.5" y="217.4">GND</text>
<text x="263.4" y="218">GND</text>
<text x="271" y="217.4">GND</text>
</g>
<g font-size="1.8" fill="#a90000">
<text x="276.2" y="46.7">1</text>
<text x="313.6" y="46.7">24</text>
<text x="80.6" y="48">1</text>
<text x="80.6" y="50.5">2</text>
<text x="80.6" y="53.1">3</text>
<text x="118.1" y="53.1">22</text>
<text x="118.1" y="50.5">23</text>
<text x="118.1" y="48">24</text>
<text x="276.2" y="49.3">2</text>
<text x="276.2" y="51.8">3</text>
<text x="313.6" y="51.8">22</text>
<text x="313.6" y="49.3">23</text>
<text x="80.6" y="55.6">4</text>
<text x="80.6" y="58.2">5</text>
<text x="118.1" y="58.2">20</text>
<text x="118.1" y="55.6">21</text>
<text x="276.2" y="54.4">4</text>
<text x="276.2" y="56.9">5</text>
<text x="276.2" y="59.4">6</text>
<text x="313.6" y="59.4">19</text>
<text x="313.6" y="56.9">20</text>
<text x="313.6" y="54.4">21</text>
<text x="80.6" y="60.7">6</text>
<text x="80.6" y="63.2">7</text>
<text x="80.6" y="65.8">8</text>
<text x="118.1" y="65.8">17</text>
<text x="118.1" y="63.2">18</text>
<text x="118.1" y="60.7">19</text>
<text x="276.2" y="62">7</text>
<text x="276.2" y="64.5">8</text>
<text x="313.6" y="64.5">17</text>
<text x="313.6" y="62">18</text>
<text x="80" y="70.9">10</text>
<text x="80.6" y="68.3">9</text>
<text x="118.1" y="70.9">15</text>
<text x="118.1" y="68.3">16</text>
<text x="275.5" y="69.6">10</text>
<text x="276.2" y="67.1">9</text>
<text x="313.6" y="69.6">15</text>
<text x="313.6" y="67.1">16</text>
<text x="80" y="73.4">11</text>
<text x="80" y="75.9">12</text>
<text x="118.1" y="75.9">13</text>
<text x="118.1" y="73.4">14</text>
<text x="275.5" y="72.1">11</text>
<text x="275.5" y="74.7">12</text>
<text x="313.6" y="74.7">13</text>
<text x="313.6" y="72.1">14</text>
<text x="174.6" y="126.7">1</text>
<text x="197.4" y="126.7">2</text>
<text x="197.4" y="131.8">3</text>
<text x="83.1" y="173.7">1</text>
<text x="120.6" y="173.7">24</text>
<text x="278.7" y="173.7">1</text>
<text x="316.2" y="173.7">24</text>
<text x="83.1" y="176.3">2</text>
<text x="83.1" y="178.8">3</text>
<text x="120.6" y="178.8">22</text>
<text x="120.6" y="176.3">23</text>
<text x="278.7" y="176.3">2</text>
<text x="278.7" y="178.8">3</text>
<text x="316.2" y="178.8">22</text>
<text x="316.2" y="176.3">23</text>
<text x="83.1" y="181.4">4</text>
<text x="83.1" y="183.9">5</text>
<text x="120.6" y="183.9">20</text>
<text x="120.6" y="181.4">21</text>
<text x="278.7" y="181.4">4</text>
<text x="278.7" y="183.9">5</text>
<text x="316.2" y="183.9">20</text>
<text x="316.2" y="181.4">21</text>
<text x="83.1" y="186.4">6</text>
<text x="83.1" y="189">7</text>
<text x="83.1" y="191.5">8</text>
<text x="120.6" y="191.5">17</text>
<text x="120.6" y="189">18</text>
<text x="120.6" y="186.4">19</text>
<text x="278.7" y="186.4">6</text>
<text x="278.7" y="189">7</text>
<text x="278.7" y="191.5">8</text>
<text x="316.2" y="191.5">17</text>
<text x="316.2" y="189">18</text>
<text x="316.2" y="186.4">19</text>
<text x="82.5" y="196.6">10</text>
<text x="83.1" y="194.1">9</text>
<text x="120.6" y="196.6">15</text>
<text x="120.6" y="194.1">16</text>
<text x="278.1" y="196.6">10</text>
<text x="278.7" y="194.1">9</text>
<text x="316.2" y="196.6">15</text>
<text x="316.2" y="194.1">16</text>
<text x="82.5" y="199.1">11</text>
<text x="82.5" y="201.7">12</text>
<text x="120.6" y="201.7">13</text>
<text x="120.6" y="199.1">14</text>
<text x="278.1" y="199.1">11</text>
<text x="278.1" y="201.7">12</text>
<text x="316.2" y="201.7">13</text>
<text x="316.2" y="199.1">14</text>
</g>
<g font-size="1.8" fill="#725600">
<text x="164" y="56.7">12V_MOT1</text>
<text x="359.6" y="55.5">12V_MOT2</text>
<text x="65.2" y="64.4">IN-A_1</text>
<text x="137.4" y="64.4">OUT-A_1</text>
<text x="260.6" y="63.1">IN-C_1</text>
<text x="260.6" y="65.6">IN-C_2</text>
<text x="332.9" y="63.1">OUT-C_1</text>
<text x="61.7" y="69.4">DISABLE-A</text>
<text x="65.2" y="66.9">IN-A_2</text>
<text x="137.4" y="72">OUT-A_2</text>
<text x="257.1" y="68.2">DISABLE-C</text>
<text x="332.9" y="70.7">OUT-C_2</text>
<text x="63.5" y="74.5">SLEEP-A</text>
<text x="138.6" y="77.1">12V_MOT1</text>
<text x="258.9" y="73.3">SLEEP-C</text>
<text x="330.4" y="75.8">12V_MOT2</text>
<text x="205.9" y="127.9">TEMP</text>
<text x="166.6" y="182.5">12V_MOT1</text>
<text x="362.1" y="182.5">12V_MOT2</text>
<text x="66.3" y="190.1">IN-B_1</text>
<text x="139.9" y="190.1">OUT-B_1</text>
<text x="261.9" y="190.1">IN-D_1</text>
<text x="335.5" y="190.1">OUT-D_1</text>
<text x="62.8" y="195.2">DISABLE-B</text>
<text x="66.3" y="192.6">IN-B_2</text>
<text x="139.9" y="197.7">OUT-B_2</text>
<text x="258.4" y="195.2">DISABLE-D</text>
<text x="261.9" y="192.6">IN-D_2</text>
<text x="335.5" y="197.7">OUT-D_2</text>
<text x="64.6" y="200.3">SLEEP-B</text>
<text x="137.4" y="202.8">12V_MOT1</text>
<text x="260.2" y="200.3">SLEEP-D</text>
<text x="332.9" y="202.8">12V_MOT2</text>
</g>
<g font-size="1.8" fill="#0f0f0f">
<text x="127" y="63.2">OUT-A_1</text>
<text x="322.6" y="61.9">OUT-C_1</text>
<text x="127" y="70.8">OUT-A_2</text>
<text x="322.6" y="69.5">OUT-C_2</text>
<text x="129.5" y="188.9">OUT-B_1</text>
<text x="325.1" y="188.9">OUT-D_1</text>
<text x="129.5" y="196.5">OUT-B_2</text>
<text x="325.1" y="196.5">OUT-D_2</text>
</g>
<g font-size="1.8" fill="#0000c2">
<text x="61.7" y="95.5">6,5</text>
<text x="65.9" y="95.5">A RMS internament,</text>
<text x="67.1" y="97.5">mesuren</text>
<text x="76.2" y="97.5">fins</text>
<text x="80.9" y="97.5">uns</text>
<text x="85.4" y="97.5">8</text>
<text x="87.8" y="97.5">A</text>
<text x="180.1" y="114.9">Sensor</text>
<text x="187.7" y="114.9">Temp.</text>
<text x="201.9" y="117">Vout</text>
<text x="201.9" y="119">T =</text>
<text x="206.7" y="119">(Vout</text>
<text x="207.1" y="117">=</text>
<text x="209.9" y="117">10</text>
<text x="212.9" y="119">-</text>
<text x="215.6" y="119">500</text>
<text x="220.4" y="119">mV)</text>
<text x="220.9" y="117">*(T</text>
<text x="227.7" y="119">10</text>
<text x="232.9" y="117">+</text>
<text x="240.5" y="117">mV</text>
</g>
</svg>
